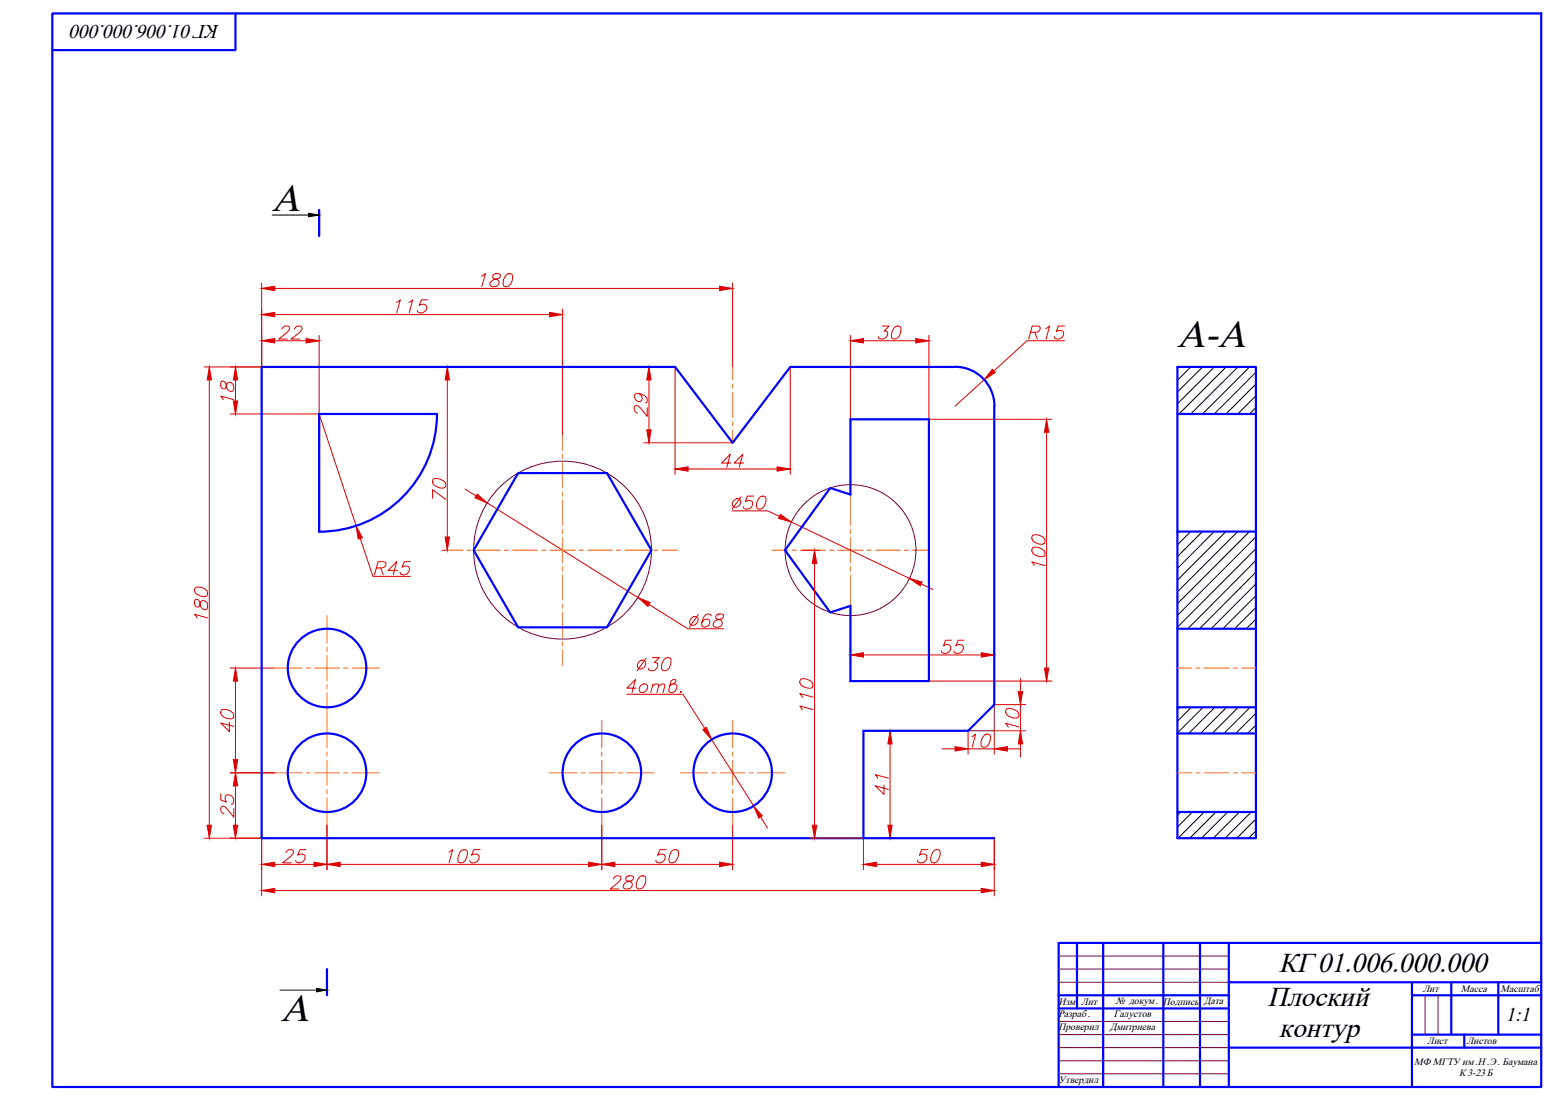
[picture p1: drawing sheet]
<svg xmlns="http://www.w3.org/2000/svg" width="420mm" height="297mm" viewBox="0 0 420 297" stroke-linecap="round" stroke-linejoin="round" font-family="sans-serif">
<g fill="none" stroke="#ff7f00" stroke-width=".27">
<path d="M198 99.1v3.5M152 117.5v4.2M198 103.7v1.1M198 105.9v6.8M198 113.8v1.2M198 116.1v3.5M152 122.8v1.1M152 125v6.7M152 132.9v1.1M152 135.1v6.7M229.8 133.5v8.3M120.9 148.6h4.2"/>
<path d="M126.2 148.6h1.1M128.4 148.6h6.8M136.3 148.6h1.1M138.5 148.6h6.7M146.4 148.6h1.1M148.6 148.6h6.8M152 142.9v1.2M152 145.2v6.8M152 153.1v1.1M152 155.3v6.7M156.5 148.6h1.1M158.7 148.6h6.8"/>
<path d="M166.6 148.6h1.1M168.8 148.6h6.8M176.7 148.6h1.1M178.9 148.6h4.2M208.6 148.6h4.3M214 148.6h1.2M216.3 148.6h6.8M224.2 148.6h1.1M226.4 148.6h6.7M229.8 142.9v1.2M229.8 145.2v6.8M229.8 153.1v1.1"/>
<path d="M229.8 155.3v8.3M234.3 148.6h1.1M236.5 148.6h6.7M244.3 148.6h1.2M246.6 148.6h4.4M88.3 166.3v7.4M88.3 174.8v1.1M88.3 177v6.8M152 163.2v1.1M152 165.4v6.8M152 173.3v1.1M152 175.5v4.2"/>
<path d="M74.2 180.4h7.4M82.8 180.4h1.1M85 180.4h6.7M88.3 184.9v1.1M88.3 187.1v14.9M92.8 180.4h1.2M95.1 180.4h7.4M162.6 194.5v7.5M198 194.5v7.5M318.1 180.4h3.9M323.1 180.4h1.2M325.4 180.4h6.7"/>
<path d="M333.2 180.4h1.2M335.5 180.4h3.8M74.2 208.7h7.4M82.8 208.7h1.1M85 208.7h6.7M88.3 203.1v1.1M88.3 205.3v6.7M88.3 213.2v1.1M88.3 215.4v7.4M92.8 208.7h1.2M95.1 208.7h7.4M148.5 208.7h7.4"/>
<path d="M157 208.7h1.1M159.2 208.7h6.8M162.6 203.1v1.1M162.6 205.3v6.7M162.6 213.2v1.1M162.6 215.4v7.4M167.1 208.7h1.1M169.3 208.7h7.4M183.8 208.7h7.4M192.3 208.7h1.2M194.6 208.7h6.7M198 203.1v1.1"/>
<path d="M198 205.3v6.7M198 213.2v1.1M198 215.4v7.4M202.4 208.7h1.2M204.7 208.7h7.4M318.1 208.7h3.9M323.1 208.7h1.2M325.4 208.7h6.7M333.2 208.7h1.2M335.5 208.7h3.8"/>
</g>
<g fill="none" stroke="#d00" stroke-width=".27">
<path d="M70.7 76.4v35.4M74.2 77.9h120.2M130.1 74.6l1-.7-.9 3.5M133.4 74.1l-.3 .6 .1 .4 .3 .2a1.22 1.22 0 0 1 1.4 .9 1.41 1.41 0 0 1-1 1.2 1.41 1.41 0 0 1-1.4-.3 1.29 1.29 0 0 1 1.3-1.7l.7-.1a.86 .86 0 0 0 .6-1.2l-.4-.2zM137 74.1l.5-.2 .8 .2a2.61 2.61 0 0 1-1.4 3.3l-.8-.2a2.94 2.94 0 0 1 .9-3.1zM198 76.4v22.7M55.1 99.1h31.1M74.2 92h8.5M74.2 84.9h74.3M76.2 88.9a1.09 1.09 0 0 1 1-.9 1.09 1.09 0 0 1 1.1 .7l-.9 1.2-2.1 1.7h2.3M79.5 88.9a1.09 1.09 0 0 1 1-.9 1.09 1.09 0 0 1 1.1 .7l-.8 1.2-2.1 1.7h2.3M86.2 90.6v21.2"/>
<path d="M107.1 81.6l1.1-.6-1 3.5M110.5 81.6l1-.6-.9 3.5M115.6 81h-1.7l-.6 1.5a1.11 1.11 0 0 1 1.3-.3 1.11 1.11 0 0 1 .6 1.3 1.5 1.5 0 0 1-2.3 .6l-.1-.3M119.5 99.1h32.5M152 83.5v34M173.9 99.1h8.5v29M213.5 99.1v29M229.8 90.6v22.6M233.3 92h14.1M238.4 88h1.8l-1.3 1.4 .8 .2a1.47 1.47 0 0 1-.5 1.7 1.47 1.47 0 0 1-1.8-.1l-.1-.3M241.9 88.2a1 1 0 0 1 1.6 .5 2.31 2.31 0 0 1-2 2.9l-.5-.2a3 3 0 0 1 .9-3.2zM251 90.6v22.6h33.2"/>
<path d="M278.4 89.7h1.6a1.01 1.01 0 0 0 .9-1.5l-2-.2-.9 3.6M279.6 89.7l.7 1.9M282.6 88.7l1-.7-.9 3.6M287.7 92h-10.2l-9 8.2M287.7 88h-1.7l-.6 1.6a1.1 1.1 0 0 1 1.4-.3 1.1 1.1 0 0 1 .5 1.3 1.51 1.51 0 0 1-2.4 .6v-.3M56.6 102.6v120.2M59.8 103a1.36 1.36 0 0 0 .7 2 1.37 1.37 0 0 0 .8-1.5 1.25 1.25 0 0 1 1.8 .5 1.25 1.25 0 0 1-.6 1.7 1.9 1.9 0 0 1-1.5-2.1 .86 .86 0 0 0-1.2-.6zM62.2 111.8h24M63.2 107.9l-3.6-.9 .7 1M63.6 102.6v5.7M86.2 111.8l10 30.2M120.9 102.6v42.4"/>
<path d="M172.5 106.2a1.1 1.1 0 0 1 1 1.1 1.1 1.1 0 0 1-1 1.1 1.27 1.27 0 0 1-1-.9 1.27 1.27 0 0 1 .4-1.3 2.42 2.42 0 0 1 3 2l-.2 .5-.3 .1M173.9 119.6h24.1M174.9 110.1v2.3l-1.7-2.1a1.35 1.35 0 0 0-1.5-.8l-.2 .2a1.24 1.24 0 0 0 .7 1.8M175.3 102.6v13.5M265.9 102.6l-7.8 7.1M282.8 116.7v63.7M116.9 134.6v-2.4l3.5 2.7M117.1 129.4a3.1 3.1 0 0 1 3.2 .8 1 1 0 0 1-.5 1.6 3.7 3.7 0 0 1-2.7-1l-.2-.6zM125.6 132.1l3.1 1.8M131.6 135.8l40.8 25.6M185.9 126.6h24.1M197.5 125h-2.5l2.3-2.3-.9 3.5"/>
<path d="M197.8 138h9.6l3.2 1.5M198.2 135.2a1.1 1.1 0 0 1 1.9 0 1.42 1.42 0 0 1-.5 1.4 1.42 1.42 0 0 1-1.4 .2 1.18 1.18 0 0 1 0-1.6zM200.2 134.1l-2.4 3.4M200.9 125h-2.5l2.3-2.3-1 3.5M203.6 134h-1.7l-.5 1.5a1.42 1.42 0 0 1 2 .1 1.53 1.53 0 0 1-.7 1.7 1.53 1.53 0 0 1-1.8-.2l-.1-.3M205.4 134.1l.6-.1 .8 .1a2.65 2.65 0 0 1-1.4 3.4l-.8-.2a2.78 2.78 0 0 1 .8-3.2zM52.7 158.7a2.65 2.65 0 0 1 3.4 1.4l-.2 .8a2.58 2.58 0 0 1-3.3-1.4zM97.3 145.4l3.5 10.2h10.1M101.7 153.4h1.5a1.07 1.07 0 0 0 1-1.4l-.6-.3h-1.4l-1 3.5M102.9 153.4l.6 1.8M107.4 154h-2.5l2.3-2.3-.9 3.5M110.9 151.7h-1.7l-.6 1.5a1.12 1.12 0 0 1 1.3-.4 1.12 1.12 0 0 1 .7 1.1 1.51 1.51 0 0 1-2.4 1l-.1-.4"/>
<path d="M119.5 148.6h1.4M213.8 141l31.9 15.2M216.7 148.6h4.8M220.1 152.1v70.7M248.9 157.7l3.2 1.5M279 147.9a2.85 2.85 0 0 1 3.2 .9 1 1 0 0 1-.5 1.6 3.7 3.7 0 0 1-2.7-1.1l-.2-.6zM279 144.6a2.68 2.68 0 0 1 3.4 1.4l-.2 .8a2.61 2.61 0 0 1-3.4-1.4zM282.4 152.7l-3.6-.9 .7 1M52.7 161.9a1.36 1.36 0 0 0 .7 2 1.35 1.35 0 0 0 .8-1.4 1.22 1.22 0 0 1 1.6 0 1.22 1.22 0 0 1 .3 1.5l-.2 .5a1.23 1.23 0 0 1-1.8-1.2l-.2-.8a.86 .86 0 0 0-1.2-.6zM56.1 166.9l-3.5-1 .7 1M172.6 178.8a1.1 1.1 0 0 1 1.9 0 1.43 1.43 0 0 1-.5 1.4 1.43 1.43 0 0 1-1.5 .3 1.23 1.23 0 0 1 .1-1.7zM174.6 177.7l-2.4 3.4"/>
<path d="M175.3 163.2l10.5 6.6h9.7M176.3 177.6h1.8l-1.3 1.3 .8 .2a1.48 1.48 0 0 1-.5 1.8 1.48 1.48 0 0 1-1.8-.1l-.1-.3M179.8 177.7l.5-.1 .8 .1a2.68 2.68 0 0 1-1.4 3.4l-.8-.1a2.85 2.85 0 0 1 .9-3.3zM186.7 167a1.05 1.05 0 0 1 1.7-.3 1.05 1.05 0 0 1-.2 1.6 1.05 1.05 0 0 1-1.6 .4 1.05 1.05 0 0 1 .1-1.7zM188.7 166l-2.4 3.4M192.2 166.3l-.1-.3a1.32 1.32 0 0 0-1.9 .5 2.41 2.41 0 0 0-.3 2.7 1.28 1.28 0 0 0 1.5-.3 1.28 1.28 0 0 0 .1-1.6 1.3 1.3 0 0 0-1.9 .9M193.7 166l-.2 .3v.7l.9 .3a1.04 1.04 0 0 1 .8 1.2 1.04 1.04 0 0 1-1.2 .9h-.7l-.6-.4a1.4 1.4 0 0 1 1.4-1.7l.7-.1a.86 .86 0 0 0 .6-1.2l-.5-.2zM229.8 175.5v1.4M233.3 176.9h31.8M257.2 172.9h-1.7l-.6 1.5a1.12 1.12 0 0 1 1.7-.2 1.12 1.12 0 0 1-.1 1.7 1.21 1.21 0 0 1-1.1 .6 1.21 1.21 0 0 1-1-.7M260.5 172.9h-1.6l-.6 1.5a1.15 1.15 0 0 1 1.2-.3 1.15 1.15 0 0 1 .8 1 1.55 1.55 0 0 1-2.5 1v-.3M268.6 175.5v1.4"/>
<path d="M59.8 191.7a2.65 2.65 0 0 1 3.4 1.5l-.2 .8a2.65 2.65 0 0 1-3.4-1.5zM62 195v2.6l-2.4-2.4 3.6 1M62.2 180.4h12M63.6 183.9v21.2M169.4 187.5h15.1l5.9 9.2M171.9 185.8h-2.5l2.3-2.3-.9 3.5M173.1 185.2a1.05 1.05 0 0 1 1.6-.4 1.05 1.05 0 0 1-.1 1.7 1.05 1.05 0 0 1-1.7 .3 1.05 1.05 0 0 1 .2-1.6zM176.3 185.3l1-.6 .6 .1-.4 2.2M176.4 184.7l-.6 2.3M177.9 185.3l1-.6 .7 .1v.5l-.4 1.7M181.8 184.7l.8 .1a1.39 1.39 0 0 1-.1 1.7 1.39 1.39 0 0 1-1.6 .3l-.2-.5 .7-2.5a.89 .89 0 0 1 1.2-.1l.1 .3-.3 .3-1.4 .9M183.8 186.8l.2-.1 .1 .1-.2 .2z"/>
<path d="M192.3 199.7l11.3 17.9M216.3 183.5a2.64 2.64 0 0 1 3.3 1.4l-.1 .8a3 3 0 0 1-3.2-.9l-.2-.5zM219.6 191.6l-3.5-.9 .7 1M219.6 188.2l-3.5-.9 .7 1M233.3 197.3h8.6M251 183.9h33.2M261.6 197.3v6.4M262.6 198.9l1-.7-.9 3.6M266.1 198.4l.6-.2 .8 .2a2.68 2.68 0 0 1-1.5 3.4l-.7-.2a2.85 2.85 0 0 1 .8-3.2zM268.6 190.3h8.6M271.9 191.5a3.1 3.1 0 0 1 3.2 .8 1 1 0 0 1-.5 1.6 3.7 3.7 0 0 1-2.7-1l-.2-.6zM275.3 196.3l-3.6-1 .7 1.1"/>
<path d="M275.7 183.2v3.6M275.7 190.3v7M277.2 197.3h-8.6v6.4M59.6 214.4v1.6l1.6 .6a1.42 1.42 0 0 1 .1-2 1.53 1.53 0 0 1 1.6 .7 1.53 1.53 0 0 1-.1 1.8l-.3 .1M62.2 208.7h12M63.2 218.3v2.4l-1.7-2.1a1.2 1.2 0 0 0-1.7-.7 1.24 1.24 0 0 0 .7 1.9M63.6 212.2v10.6M238.8 212v2.5l-2.3-2.3 3.5 1M240 210.1l-3.5-.9 .7 1M240.5 200.9v21.9M254.5 202.2h3.6M261.6 202.2h7"/>
<path d="M272.2 202.2h3.5M275.7 200.9v3.5M55.1 226.3h15.6v15.6M74.2 233.4h10.6M77.3 230.3v-.2a1.2 1.2 0 0 1 1.9-.3 1.42 1.42 0 0 1-.7 1.5l-2.1 1.7h2.3M82.7 229.4h-1.7l-.6 1.6a1.12 1.12 0 0 1 1.3-.4 1.12 1.12 0 0 1 .7 1 1.51 1.51 0 0 1-2.4 1l-.1-.3M88.3 222.8v12.1M91.9 233.4h67.1M121.3 230.1l1-.7-1 3.6M124.8 229.6a1 1 0 0 1 1.5 .5 3.7 3.7 0 0 1-1 2.7 1 1 0 0 1-1.6-.5 3.7 3.7 0 0 1 1.1-2.7zM129.7 229.4h-1.7l-.6 1.6a1.12 1.12 0 0 1 1.4-.3 1.12 1.12 0 0 1 .6 1.3 1.5 1.5 0 0 1-2.4 .6l-.1-.3M162.6 222.8v12.1"/>
<path d="M165.7 237.3l.1-.1a1.2 1.2 0 0 1 1.9-.4 1.42 1.42 0 0 1-.7 1.6l-2.2 1.7h2.4M166.1 233.4h28.3M169.4 236.7l-.2 .3v.7l.9 .3a1.04 1.04 0 0 1 .8 1.2 1.04 1.04 0 0 1-1.2 .9h-.7l-.6-.4a1.4 1.4 0 0 1 1.4-1.7l.7-.1a.86 .86 0 0 0 .6-1.2l-.5-.2zM173 236.7l.5-.2 .8 .2a2.68 2.68 0 0 1-1.4 3.4l-.8-.2a2.85 2.85 0 0 1 .9-3.2zM180 229.4h-1.7l-.6 1.6a1.12 1.12 0 0 1 1.4-.3 1.12 1.12 0 0 1 .6 1.3 1.49 1.49 0 0 1-2.4 .6l-.1-.3M181.8 229.6a1 1 0 0 1 1.5 .5 2.33 2.33 0 0 1-1.9 2.9l-.5-.2a3.1 3.1 0 0 1 .9-3.2zM198 222.8v12.1M205.5 220.6l1.9 3M218.7 226.3h23.2M233.3 226.3v8.6M236.9 233.4h28.2M250.7 229.4h-1.7l-.5 1.6a1.1 1.1 0 0 1 1.3-.3 1.1 1.1 0 0 1 .6 1.3 1.49 1.49 0 0 1-2.4 .6l-.1-.3"/>
<path d="M252.5 229.6l.6-.2 .8 .2a2.68 2.68 0 0 1-1.5 3.4l-.8-.2a2.99 2.99 0 0 1 .9-3.2zM268.6 226.3v15.6M74.2 240.5h190.9"/>
</g>
<g fill="#d00" stroke="#d00" stroke-width=".27">
<path d="M265.1 176.3l3.5 .6-3.5 .5z"/>
<path d="M229.8 176.9l3.5-.6v1.1z"/>
<path d="M282.2 180.4h1.2l-.6 3.5z"/>
<path d="M282.8 113.2l.6 3.5h-1.2z"/>
<path d="M229.8 92l3.5-.6v1.2z"/>
<path d="M247.4 91.4l3.6 .6-3.6 .6z"/>
<path d="M120.9 99.1l.6 3.5h-1.2z"/>
<path d="M120.3 145h1.2l-.6 3.6z"/>
<path d="M70.7 77.9l3.5-.6v1.2z"/>
<path d="M194.4 77.3l3.6 .6-3.6 .6z"/>
<path d="M96.2 142l1.7 3.2-1.1 .4z"/>
<path d="M128.9 133.4l2.7 2.4-3.3-1.4z"/>
<path d="M172.4 161.4l3.3 1.3-.7 1z"/>
<path d="M63 108.3h1.2l-.6 3.5z"/>
<path d="M63.6 99.1l.6 3.5h-1.2z"/>
<path d="M82.7 91.4l3.5 .6-3.5 .6z"/>
<path d="M70.7 92l3.5-.6v1.2z"/>
<path d="M175.3 99.1l.6 3.5h-1.1z"/>
<path d="M174.8 116.1h1.1l-.6 3.5z"/>
<path d="M70.7 233.4l3.5-.6v1.2z"/>
<path d="M84.8 232.8l3.5 .6-3.5 .6z"/>
<path d="M88.3 233.4l3.6-.6v1.2z"/>
<path d="M159 232.8l3.6 .6-3.6 .6z"/>
<path d="M162.6 233.4l3.5-.6v1.2z"/>
<path d="M194.4 232.8l3.6 .6-3.6 .6z"/>
<path d="M233.3 233.4l3.6-.6v1.2z"/>
<path d="M265.1 232.8l3.5 .6-3.5 .6z"/>
<path d="M70.7 240.5l3.5-.6v1.2z"/>
<path d="M265.1 239.9l3.5 .6-3.5 .6z"/>
<path d="M239.9 222.8h1.1l-.5 3.5z"/>
<path d="M240.5 197.3l.5 3.6h-1.1z"/>
<path d="M258.1 201.6l3.5 .6-3.5 .6z"/>
<path d="M268.6 202.2l3.6-.6v1.2z"/>
<path d="M275.7 197.3l.6 3.6h-1.2z"/>
<path d="M275.1 186.8h1.2l-.6 3.5z"/>
<path d="M63 222.8h1.2l-.6 3.5z"/>
<path d="M63.6 208.7l.6 3.5h-1.2z"/>
<path d="M63 205.1h1.2l-.6 3.6z"/>
<path d="M63.6 180.4l.6 3.5h-1.2z"/>
<path d="M56.6 99.1l.5 3.5h-1.1z"/>
<path d="M56 222.8h1.1l-.5 3.5z"/>
<path d="M182.4 126.6l3.5-.5v1.1z"/>
<path d="M210 126.1l3.5 .5-3.5 .6z"/>
<path d="M268.1 99.7l.8 .9-3 2z"/>
<path d="M203.6 217.6l2.4 2.7-1 .6z"/>
<path d="M189.9 197l1-.6 1.4 3.3z"/>
<path d="M70.7 84.9l3.5-.5v1.1z"/>
<path d="M148.5 84.4l3.5 .5-3.5 .6z"/>
<path d="M245.7 156.2l3.5 1-.5 1z"/>
<path d="M210.9 138.9l2.9 2.1-3.4-1z"/>
<path d="M219.5 222.8h1.2l-.6 3.5z"/>
<path d="M220.1 148.6l.6 3.5h-1.2z"/>
</g>
<g fill="none" stroke="#00f" stroke-width=".59">
<path d="M14.1 3.6h402.3v289.9h-402.3zM63.6 3.6v9.9h-49.5M86.2 56.7v7M258.1 99.1h-44.6l-15.5 20.5-15.6-20.5h-111.7v127.2h162.6v-29h28.3l7-7v-80.6M258.1 99a10.6 10.6 0 0 1 10.6 10.7M318.1 99.1h21.2v127.2h-21.2zM86.2 111.8h31.9a31.9 31.9 0 0 1-31.9 31.8zM229.8 113.2h21.2v70.7h-21.2v-20.3l-5.5 1.8-12.2-16.8 12.2-16.8 5.5 1.7zM318.1 111.8h21.2M140 127.7h24l12 20.9-12 20.8h-24l-12-20.8zM318.1 143.5h21.2M318.1 169.8h21.2"/>
<path d="M318.1 191h21.2M318.1 198.1h21.2M318.1 219.3h21.2M233.3 226.3h35.3M291 254.6v17.7M298.1 254.6v38.9M314.3 254.6v38.9M324.2 254.6v38.9M332 254.6v38.9M416.4 254.6h-130.4v38.9M88.3 261.7v7.1M286 272.3h46"/>
<path d="M286 268.8h46M332 265.2h84.4M381.5 268.8h34.9M381.5 279.4h34.9M381.5 265.2v28.3M392.1 265.2v14.1M395.6 279.4v3.5M404.8 265.2v14.2M332 282.9h84.4"/>
<circle cx="88.4" cy="180.4" r="10.6"/>
<circle cx="88.4" cy="208.7" r="10.6"/>
<circle cx="162.6" cy="208.7" r="10.6"/>
<circle cx="198" cy="208.7" r="10.6"/>
</g>
<g fill="none" stroke="#720039" stroke-width=".27">
<path d="M268.6 190.3v7h-7M286 258.2h46M286 279.4h46M286 275.8h46M286 265.2h46M286 261.7h46M385.1 268.8v10.6M388.6 268.8v10.6M286 290h46M286 286.5h46M286 282.9h46"/>
<circle cx="152" cy="148.6" r="24"/>
<circle cx="229.8" cy="148.6" r="17.7"/>
</g>
<!-- layer: 0 -->
<g fill="none" stroke="#000" stroke-width=".27">
<path d="M73.5 58.1h9.9M318.6 99.1l-.5 .4M321.8 99.1l-3.7 3.6M325 99.1l-6.9 6.8M328.1 99.1l-10 9.9M331.3 99.1l-12.7 12.7M334.5 99.1l-12.8 12.7M337.7 99.1l-12.8 12.7M339.3 100.5l-11.2 11.3M339.3 103.7l-8 8.1M339.3 106.9l-4.9 4.9M339.3 110.1l-1.7 1.7"/>
<path d="M318.6 143.5l-.5 .5M321.7 143.5l-3.6 3.6M324.9 143.5l-6.8 6.8M328.1 143.5l-10 10M331.3 143.5l-13.2 13.2M334.4 143.5l-16.3 16.3M337.6 143.5l-19.5 19.5M339.3 145l-21.2 21.2M339.3 148.2l-21.2 21.2M339.3 151.3l-18.4 18.5M339.3 154.5l-15.2 15.3M339.3 157.7l-12.1 12.1"/>
<path d="M339.3 160.9l-8.9 8.9M339.3 164l-5.7 5.8M339.3 167.2l-2.5 2.6M318.7 191l-.6 .6M321.9 191l-3.8 3.8M325.1 191l-7 6.9M328.3 191l-7.1 7.1M331.4 191l-7 7.1M334.6 191l-7.1 7.1M337.8 191l-7.1 7.1M339.3 192.6l-5.4 5.5M339.3 195.8l-2.2 2.3"/>
<path d="M319 219.3l-.9 .9M322.2 219.3l-4.1 4M325.4 219.3l-7.1 7M328.5 219.3l-7 7M331.7 219.3l-7 7M334.9 219.3l-7.1 7M338.1 219.3l-7.1 7M339.3 221.2l-5.1 5.1M339.3 224.4l-1.9 1.9M75.6 267.4h9.9"/>
</g>
<path d="M83.4 57.6l2.8 .5-2.8 .4zM85.5 266.9l2.8 .5-2.8 .4z" fill="#000" stroke="#000" stroke-width=".27"/>
<g font-size="10.8">
<text x="73.4" y="57.1">A</text>
<text x="318.1" y="93.8">A-A</text>
<text x="75.9" y="275.8">A</text>
</g>
<g font-size="7.6">
<text x="345.6" y="262.4">КГ 01.006.000.000</text>
<text x="342.5" y="271.6">Плоский</text>
<text x="345.6" y="279.9">контур</text>
</g>
<g font-size="5.4">
<text x="59.3" y="6.8" transform="rotate(-180 59.3 6.8)">КГ01.006.000.000</text>
<text x="406.8" y="275.8">1:1</text>
</g>
<g font-size="2.7">
<text x="384.4" y="267.9">Лит</text>
<text x="394.8" y="267.9">Масса</text>
<text x="405.5" y="267.9">Масштаб</text>
<text x="286" y="271.4">Изм</text>
<text x="286" y="274.7">Разраб .</text>
<text x="292.1" y="271.4">Лит</text>
<text x="300.9" y="274.7">Галустов</text>
<text x="301.4" y="271.1">№ докум. Подпись</text>
<text x="325.3" y="271.2">Дата</text>
<text x="286" y="278.2">Проверил</text>
<text x="299.9" y="278.2">Дмитриева</text>
<text x="382.1" y="287.6">МФ МГТУ им .Н .Э. Баумана</text>
<text x="385.6" y="282">Лист</text>
<text x="396.3" y="282">Листов</text>
<text x="286" y="292.4">Утвердил</text>
<text x="394.3" y="290.6">К 3-23 Б</text>
</g>
</svg>
